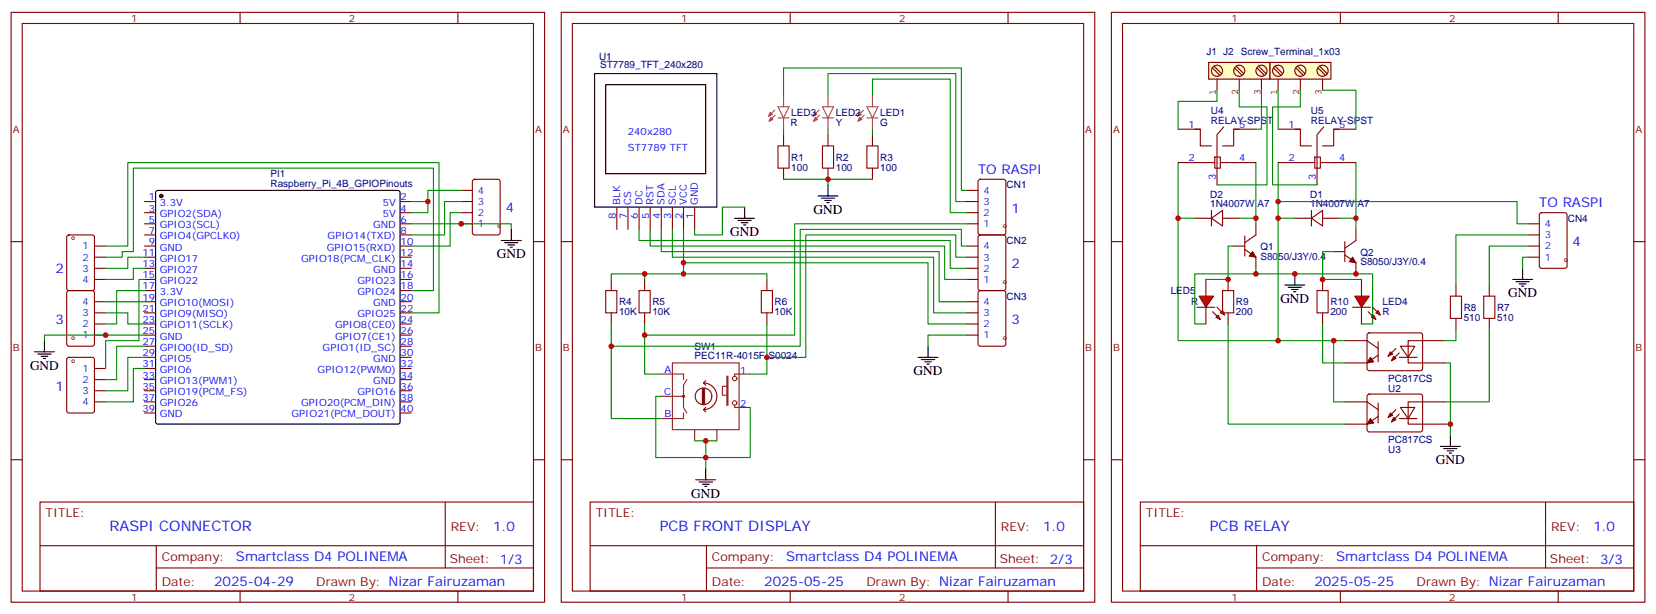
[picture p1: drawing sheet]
<svg xmlns="http://www.w3.org/2000/svg" width="526mm" height="195mm" viewBox="0 0 526 195" stroke-linecap="round" stroke-linejoin="round" font-family="sans-serif">
<g fill="none" stroke="#870000" stroke-width=".35">
<path d="M3.5 3.9h169.4v187h-169.4zM7.1 7.4h162.2v180h-162.2zM76.2 3.9v3.5M145.3 3.9v3.5M3.5 76.6h3.6M169.3 76.6h3.6M3.5 145.7h3.6M12.7 159.1h156.6v28.3h-156.6zM141.3 159.2v20.8M169.3 145.7h3.6M12.7 173h156.5M49.6 173v14.1"/>
<path d="M49.6 180h119.6M76.2 187.4v3.5M145.3 187.4v3.5"/>
</g>
<path d="M49.6 60.6l.5-.2h76.2l.5 .2 .2 .5v72.6l-.2 .5-.5 .2h-76.2l-.5-.2-.2-.5v-72.6z" fill="none" stroke="#000" stroke-width=".35"/>
<circle cx="51.2" cy="62.1" r=".53" fill="#870000" stroke="#000" stroke-width=".35"/>
<g fill="none" stroke="#870000" stroke-width=".35">
<path d="M178.2 3.9h169.3v187h-169.3zM181.7 7.4h162.3v180h-162.3zM250.8 3.9v3.5M320 3.9v3.5M352.8 3.9h169.3v187h-169.3zM356.3 7.4h162.3v180h-162.3zM425.4 3.9v3.5M494.6 3.9v3.5M248.7 42.7v3.5M248.7 53.3v3.5M262.8 42.7v3.5M262.8 53.3v3.5"/>
<path d="M276.9 42.7v3.5M276.9 53.3v3.5M310.7 57l.4-.2h7.5l.6 .5 .1 16.5-.5 .6-7.7 .1-.6-.5-.1-16.5zM45.9 63.9h3.5M45.9 67.4h3.5M45.9 70.9h3.5M45.9 74.5h3.5M45.9 78h3.5M127 63.9h3.5M127 67.4h3.5M127 70.9h3.5M127 74.5h3.5"/>
<path d="M127 78h3.5M178.2 76.6h3.5M195.8 65.7v7M199.3 65.7v7M202.8 65.7v7M206.4 65.7v7M209.9 65.7v7M213.4 65.7v7M217 65.7v7M220.5 65.7v7M306.9 63.9h3.5M306.9 67.4h3.5"/>
<path d="M306.9 70.9h3.5M306.9 78h3.5M306.9 60.4h3.5M310.7 74.7l.4-.2h7.5l.6 .4 .1 16.5-.5 .7h-7.7l-.6-.5-.1-16.4zM344 76.6h3.5M352.8 76.6h3.5M379.2 69.2h5.3M384.5 69.2l3.6-2.5v4.9zM384.5 66.7v4.9M388.1 69.2h5.2M391.6 78h3.5M395.1 74.8v6.4"/>
<path d="M395.1 79.1l3.5 2.4v3.6M398.6 70.9v3.6l-3.5 2.4M411 69.2h5.3M416.3 69.2l3.5-2.5v4.9zM416.3 66.7v4.9M419.8 69.2h5.3M423.3 79.8h3.6M426.9 76.6v6.3M430.4 72.7v3.5l-3.5 2.5M485.1 70.9h3.5M485.1 74.5h3.5M485.1 78h3.5"/>
<path d="M488.8 67.6l.5-.2h7.4l.7 .4v16.5l-.4 .7-7.7 .1-.6-.5-.1-16.5zM518.6 76.6h3.5M45.9 81.5h3.5M45.9 85.1h3.5M45.9 88.6h3.5M45.9 92.1h3.5M45.9 95.6h3.5M45.9 99.2h3.5M127 81.5h3.5M127 85.1h3.5M127 88.6h3.5M127 92.1h3.5"/>
<path d="M127 95.6h3.5M127 99.2h3.5M194 88.6v3.5M194 99.2v3.5M204.6 88.6v3.5M204.6 99.2v3.5M243.4 88.6v3.5M243.4 99.2v3.5M306.9 81.5h3.5M306.9 85.1h3.5M306.9 88.6h3.5M306.9 95.6h3.5"/>
<path d="M306.9 99.2h3.5M310.7 92.3l.4-.2h7.5l.6 .4 .1 16.5-.5 .7h-7.7l-.6-.4-.1-16.5zM389.8 88.6v3.5M389.8 99.2v3.5M419.8 88.6v3.5M419.8 99.2v3.5M426.9 80.8l3.5 2.5v3.5M462.1 90.3v3.6M472.7 90.3v3.6M485.1 81.5h3.5M45.9 116.8h3.5M45.9 113.3h3.5"/>
<path d="M45.9 109.7h3.5M45.9 106.2h3.5M45.9 102.7h3.5M127 116.8h3.5M127 113.3h3.5M127 109.7h3.5M127 106.2h3.5M127 102.7h3.5M306.9 106.2h3.5M306.9 102.7h3.5M426.9 108h7l3.5 2.5M434.2 105.7l.4-.2 16.5 .1 .5 .6-.1 10.9-.7 .4-16.5-.1-.4-.6v-10.6z"/>
<path d="M437.4 108.3v6.4M437.4 112.6l-3.5 2.4h-7M443.1 110.5l-2.5 2.4M444.1 113.3h5.7M444.1 111.9l-2.4 2.4M444.5 109.7h4.6l-2.1 3.6zM458.6 108h-11.6v7h11.6M462.1 100.9v3.6M472.7 100.9v3.6M45.9 130.9h3.5M45.9 127.4h3.5M45.9 123.9h3.5"/>
<path d="M45.9 120.3h3.5M127 130.9h3.5M127 127.4h3.5M127 123.9h3.5M127 120.3h3.5M426.9 127.4h7l3.5 2.5M434.2 125.1l.4-.2 16.5 .1 .5 .6-.1 10.9-.7 .4-16.5-.1-.4-.6v-10.6zM437.4 127.7v6.4M437.4 132l-3.5 2.4h-7M443.1 129.9l-2.5 2.4M444.1 132.7h5.7M444.1 131.3l-2.4 2.4"/>
<path d="M444.5 129.2h4.6l-2.1 3.5zM458.6 127.4h-11.6v7h11.6M178.2 145.7h3.5M187.3 159.1h156.7v28.3h-156.7zM316 159.2v20.8M344 145.7h3.5M352.8 145.7h3.5M361.9 159.1h156.7v28.3h-156.7zM490.6 159.2v20.8M518.6 145.7h3.5M187.4 173h156.4M224.2 173v14.1"/>
<path d="M362 173h156.5M398.9 173v14.1M224.2 180h119.6M250.8 187.4v3.5M320 187.4v3.5M398.9 180h119.6M425.4 187.4v3.5M494.6 187.4v3.5"/>
</g>
<g fill="none" stroke="#a64a4a" stroke-width=".35">
<path d="M245.9 34.9l-2 1.9M246.1 36.5l-2 1.9M246.9 37.4h3.6M246.9 33.8h3.6l-1.8 3.6zM248.7 30.4v3.4M248.7 37.5v3.5M260 34.9l-1.9 1.9M260.2 36.5l-2 1.9M261.1 37.4h3.5M261.1 33.8h3.5l-1.8 3.6zM262.8 30.4v3.4M262.8 37.5v3.5"/>
<path d="M274.1 34.9l-1.9 1.9M274.3 36.5l-2 1.9M275.2 33.8h3.5l-1.8 3.6zM275.2 37.4h3.5M276.9 30.4v3.4M276.9 37.5v3.5"/>
</g>
<g fill="#a64a4a" stroke="#a64a4a" stroke-width=".32">
<path d="M272.7 35.6l.7 .7-1.2 .5z"/>
<path d="M272.9 37.2l.7 .7-1.3 .5z"/>
<path d="M258.6 35.6l.7 .7-1.2 .5z"/>
<path d="M258.8 37.2l.7 .7-1.3 .5z"/>
<path d="M244.5 35.6l.7 .7-1.3 .5z"/>
<path d="M244.7 37.2l.7 .7-1.3 .5z"/>
</g>
<path d="M246.9 46.2h3.6v7.1h-3.6zM261.1 46.2h3.5v7.1h-3.5zM275.2 46.2h3.5v7.1h-3.5zM192.3 92.1h3.5v7.1h-3.5zM202.8 92.1h3.6v7.1h-3.6zM241.7 92.1h3.5v7.1h-3.5zM388.1 92.1h3.5v7.1h-3.5zM418 92.1h3.6v7.1h-3.6zM460.4 93.9h3.5v7h-3.5zM471 93.9h3.5v7h-3.5z" fill="none" stroke="#a10000" stroke-width=".35"/>
<g fill="none" stroke="#008700" stroke-width=".35">
<path d="M248.7 30.4v-8.8h56.5v38.8h1.7M262.8 30.4v-7.1h40.6v40.6h3.5M276.9 30.4v-5.3h24.7v42.3h5.3M248.7 56.8h28.2M248.7 41v1.7M262.8 41v1.7M262.8 56.8v1.8M276.9 41v1.7M202.8 72.7v3.5h98.8v8.9h5.3M206.4 72.7v5.3h93.5v10.6h7M209.9 72.7v7.1h88.2v15.8h8.8M213.4 72.7v8.8h82.9v17.7h10.6"/>
<path d="M217 72.7v14.1M236.4 65.7h-7.1v8.8h-8.8v-1.8M306.9 70.9h-54.7v35.3h-47.6M306.9 78h-1.7v-5.3h-51.2v37h-60M194 88.6v-1.8h49.4v1.8M204.6 86.8v1.8M217 83.3h77.6v19.4h12.3M306.9 81.5h-3.5v-7h-47.6v38.8h-12.4M194 102.7v30h15.9M204.6 102.7v15.9h5.3M243.4 102.7v15.9h-5.3M306.9 106.2h-12.3v3.5"/>
<path d="M209.9 125.6h-1.8v19.4h30v-15.8M220.5 139.7h3.5v5.3M224 139.7h3.5"/>
</g>
<g fill="none" stroke="#000" stroke-width=".35">
<path d="M188.7 23.3h38.8v42.4h-38.8zM192.3 26.8h31.7v28.3h-31.7zM262.8 58.6v3.5M233.2 69.2h6.3M234.2 69.9h4.3M235.3 70.6h2.1M236 71.3h.7M236.4 65.7v3.5M259.6 62.1h6.4M260.7 62.8h4.2M261.8 63.5h2.1M262.5 64.2h.7"/>
<path d="M291.4 113.3h6.3M292.5 114h4.2M293.5 114.7h2.1M294.2 115.4h.7M294.6 109.7v3.6M220.8 152.1h6.4M221.9 152.8h4.2M223 153.5h2.1M223.7 154.2h.7M224 148.6v3.5"/>
</g>
<g fill="none" stroke="#8c2424" stroke-width=".35">
<path d="M209.9 118.6h7.1v1.7M213.4 115h21.2v21.2h-21.2zM230.7 119.3h.4v9.1h-.4zM238.1 118.6h-4.9v.7M209.9 125.6h7.1M217 130.9v1.8h-7.1M218 120.3l-1 1.8v7.1l1 1.7M220.5 136.2v3.5M227.5 136.2v3.5M230.7 122.4h-1.4v2.9h1.4M233.2 128.4v.8h4.9"/>
<circle cx="233.2" cy="120" r=".71"/>
<circle cx="217" cy="125.6" r=".35"/>
<circle cx="233.2" cy="127.7" r=".71"/>
</g>
<path d="M223 123.2v4.9M223.3 121.4a4.2 4.2 0 0 1 4.2 4.2 4.2 4.2 0 0 1-4.2 4.3M223.3 129.9l.7 .7M223.3 123.2v4.9M223.3 121.4l.7 .7M223.7 123.2v4.9M224 129.2l-.7 .7M224 120.7l-.7 .7M226 125.6a2.65 2.65 0 0 0-3.8-2.4 2.65 2.65 0 0 0-.6 4.4 2.65 2.65 0 0 0 4.3-1.3l.1-.6" fill="none" stroke="#850000" stroke-width=".35"/>
<g fill="#870000" stroke="#870000" stroke-width=".35">
<path d="M397.6 79.8l1 1.7-2.1-.3z"/>
<path d="M429.3 81.5l1.1 1.8-2.1-.4z"/>
<path d="M441.3 111.5l.7 .7-1.4 .7z"/>
<path d="M442.4 112.9l.7 .7-1.4 .7z"/>
<path d="M435 113.3l1 1.4-2.1 .3z"/>
<path d="M441.3 130.9l.7 .7-1.4 .7z"/>
<path d="M442.4 132.3l.7 .7-1.4 .7z"/>
<path d="M435 132.7l1 1.4-2.1 .3z"/>
</g>
<path d="M403 19.8h19.5v5.3h-19.5z" fill="#ffffc2" stroke="#850000" stroke-width=".35"/>
<path d="M404.3 21.6l2.3 2.2M404.8 21l2.3 2.3M405.7 25.1v3.5M405.8 24.2a1.76 1.76 0 0 0 1.4-2.7 1.76 1.76 0 0 0-3.1 .1 1.76 1.76 0 0 0 1.6 2.6M411.3 21.6l2.3 2.2M411.9 21l2.3 2.3M412.7 25.1v3.5M412.9 24.2a1.76 1.76 0 0 0 1.3-2.7 1.76 1.76 0 0 0-3 .1 1.76 1.76 0 0 0 1.5 2.6M418.4 21.6l2.3 2.2M418.9 21l2.3 2.3M419.8 25.1v3.5M420 24.2a1.76 1.76 0 0 0 1.3-2.7 1.76 1.76 0 0 0-3.1 .1 1.76 1.76 0 0 0 1.6 2.6" fill="none" stroke="#850000" stroke-width=".35"/>
<path d="M383.6 19.8h19.4v5.3h-19.4z" fill="#ffffc2" stroke="#850000" stroke-width=".35"/>
<path d="M384.9 21.6l2.3 2.2M385.4 21l2.3 2.3M386.3 25.1v3.5M386.4 24.2a1.76 1.76 0 0 0 1.4-2.7 1.76 1.76 0 0 0-3.1 .1 1.76 1.76 0 0 0 1.6 2.6M391.9 21.6l2.3 2.2M392.5 21l2.3 2.3M393.3 25.1v3.5M393.5 24.2a1.76 1.76 0 0 0 1.3-2.7 1.76 1.76 0 0 0-3 .1 1.76 1.76 0 0 0 1.5 2.6M399 21.6l2.3 2.2M399.5 21l2.3 2.3M400.4 25.1v3.5M400.6 24.2a1.76 1.76 0 0 0 1.3-2.7 1.76 1.76 0 0 0-3.1 .1 1.76 1.76 0 0 0 1.6 2.6" fill="none" stroke="#850000" stroke-width=".35"/>
<g fill="none" stroke="#870000" stroke-width=".35">
<path d="M373.9 41h7.1M373.9 51.5h11.7M379.2 41h1.8v5.2h3.5M385.6 49.8h1.7v3.5h-1.7zM387.3 51.5h11.3M388.4 40.3l-2.1 2.4v15.9M391.6 41h7M393.3 41h-1.7v5.2h-3.5M405.7 41h7M405.7 51.5h11.6M411 41h1.7v5.2h3.6M417.3 49.8h1.8v3.5h-1.8z"/>
<path d="M419.1 51.5h11.3M420.2 40.3l-2.2 2.4v15.9M423.3 41h7.1M425.1 41h-1.8v5.2h-3.5"/>
</g>
<g fill="none" stroke="#008700" stroke-width=".35">
<path d="M386.3 28.6v3.5h-12.4v8.9M393.3 28.6v5.3h8.9v24.7h-15.9M400.4 28.6v12.4h-1.8M405.7 28.6v12.4M412.7 28.6v5.3h-8.8v24.7h14.1M419.8 28.6h10.6v12.4M373.9 51.5v17.7h5.3M398.6 51.5v17.7h-5.3M405.7 51.5v17.7h5.3M430.4 51.5v17.7h-5.3M373.9 69.2v38.8h31.8M391.6 78h-1.8v10.6h-7"/>
<path d="M398.6 69.2v1.7M405.7 69.2v38.8h17.6M423.3 79.8h-3.5v8.8h12.4M430.4 69.2v3.5M398.6 85.1v1.7h37.1v15.9h-3.5M389.8 102.7v31.7h37.1M419.8 102.7v12.3h7.1M426.9 108h-3.6v19.4h3.6M458.6 115h1.8v19.4h-1.8M462.1 104.5v3.5h-3.5M472.7 104.5v22.9h-14.1M460.4 134.4v3.6"/>
</g>
<path d="M407.8 90.3h6.4M408.9 91.1h4.2M409.9 91.8h2.1M410.6 92.5h.7M411 86.8v3.5M460.4 138v3.5M457.2 141.5h6.3M458.3 142.2h4.2M459.3 142.9h2.1M460 143.6h.7" fill="none" stroke="#000" stroke-width=".35"/>
<g fill="#f00" stroke="#870000" stroke-width=".35">
<path d="M430 93.9h4.6l-2.4 3.5z"/>
<path d="M429.3 97.4h5.7z"/>
</g>
<g fill="#870000" stroke="#870000" stroke-width=".35">
<path d="M435.7 97.4l1.4 1.4z"/>
<path d="M434.3 98.8l1.4 1.4z"/>
</g>
<g fill="#f00" stroke="#870000" stroke-width=".35">
<path d="M436.7 99.2l.7-.7 .7 1.4z"/>
<path d="M435.3 100.6l.7-.7 .7 1.4z"/>
</g>
<path d="M432.2 88.6v5.3M432.2 97.4v5.3" fill="none" stroke="#870000" stroke-width=".35"/>
<g fill="#f00" stroke="#870000" stroke-width=".35">
<path d="M380.6 93.9h4.6l-2.4 3.5z"/>
<path d="M379.9 97.4h5.7z"/>
</g>
<g fill="#870000" stroke="#870000" stroke-width=".35">
<path d="M386.3 97.4l1.4 1.4z"/>
<path d="M384.9 98.8l1.4 1.4z"/>
</g>
<g fill="#f00" stroke="#870000" stroke-width=".35">
<path d="M387.3 99.2l.8-.7 .7 1.4z"/>
<path d="M385.9 100.6l.7-.7 .7 1.4z"/>
</g>
<g fill="none" stroke="#870000" stroke-width=".35">
<path d="M150.2 57l.4-.2h7.4l.7 .5v16.5l-.4 .6-7.7 .1-.6-.5-.1-16.5zM21.4 74.7l.5-.2h7.4l.6 .4 .1 16.5-.5 .7h-7.6l-.7-.5v-16.4zM30 78h3.5M146.4 70.9h3.5M146.4 67.4h3.5M146.4 63.9h3.5M146.4 60.4h3.5M21.4 92.3l.5-.2h7.4l.6 .4 .1 16.5-.5 .7h-7.6l-.7-.4v-16.5zM30 81.5h3.5M30 85.1h3.5M30 88.6h3.5M30 99.2h3.5"/>
<path d="M30 95.6h3.5M382.8 88.6v5.3M382.8 97.4v5.3M21.4 113.5l.5-.2h7.4l.6 .4 .1 16.5-.5 .7h-7.6l-.7-.4v-16.5zM30 116.8h3.5M30 106.2h3.5M30 102.7h3.5M30 120.3h3.5M30 123.9h3.5M30 127.4h3.5"/>
</g>
<g fill="none" stroke="#008700" stroke-width=".35">
<path d="M33.5 78h7.1v-26.5h98.7v47.7h-8.8M130.5 70.9h31.8v1.8M135.8 63.9v3.5h-5.3M146.4 60.4h-10.6v3.5h-5.3M146.4 63.9h-5.3v10.6h-10.6M146.4 67.4h-3.5v10.6h-12.4M405.7 63.9h75.8v7h3.6M485.1 78h-12.4v12.3M485.1 74.5h-23v15.8M33.5 99.2h7.1v3.5h5.3M33.5 81.5h5.3v-1.7h3.5v-26.5h95.3v38.8h-7.1M33.5 95.6h12.4"/>
<path d="M45.9 92.1h-8.9v10.6h-3.5M45.9 85.1h-3.6v3.5h-8.8M45.9 81.5h-5.3v3.6h-7.1M45.9 88.6h-1.8v19.4h-10.6v8.8M398.6 86.8h-19.4v15.9h3.6M485.1 81.5h-1.8v3.6M45.9 106.2h-31.8v1.8M45.9 109.7h-8.9v10.6h-3.5M45.9 113.3h-5.3v10.6h-7.1M45.9 116.8h-3.6v10.6h-8.8M224 145v3.6"/>
</g>
<g fill="none" stroke="#000" stroke-width=".35">
<path d="M159.1 76.2h6.4M160.2 76.9h4.2M161.2 77.6h2.1M161.9 78.4h.7M162.3 72.7v3.5M480.1 88.6h6.4M481.2 89.3h4.2M482.2 90h2.2M483 90.7h.7M483.3 85.1v3.5M10.9 111.5h6.4M12 112.2h4.2"/>
<path d="M13.1 112.9h2.1M13.8 113.6h.7M14.1 108v3.5"/>
</g>
<g fill="#c00">
<circle cx="262.8" cy="56.8" r=".88"/>
<circle cx="204.6" cy="86.8" r=".88"/>
<circle cx="224" cy="139.7" r=".88"/>
<circle cx="217" cy="86.8" r=".88"/>
<circle cx="204.6" cy="106.2" r=".88"/>
<circle cx="194" cy="109.7" r=".88"/>
<circle cx="243.4" cy="113.3" r=".88"/>
<circle cx="217" cy="83.3" r=".88"/>
<circle cx="398.6" cy="69.2" r=".88"/>
<circle cx="430.4" cy="69.2" r=".88"/>
<circle cx="405.7" cy="69.2" r=".88"/>
<circle cx="423.3" cy="108" r=".88"/>
<circle cx="373.9" cy="69.2" r=".88"/>
<circle cx="405.7" cy="108" r=".88"/>
<circle cx="411" cy="86.8" r=".88"/>
<circle cx="460.4" cy="134.4" r=".88"/>
<circle cx="389.8" cy="88.6" r=".88"/>
<circle cx="419.8" cy="88.6" r=".88"/>
<circle cx="430.4" cy="86.8" r=".88"/>
<circle cx="398.6" cy="86.8" r=".88"/>
<circle cx="405.7" cy="63.9" r=".88"/>
<circle cx="33.5" cy="106.2" r=".88"/>
<circle cx="135.8" cy="63.9" r=".88"/>
<circle cx="146.4" cy="70.9" r=".88"/>
<circle cx="224" cy="145" r=".88"/>
</g>
<g font-size="4.6" fill="#00f">
<text x="34.8" y="168.2">RASPI CONNECTOR</text>
<text x="209.4" y="168.2">PCB FRONT DISPLAY</text>
<text x="384" y="168.2">PCB RELAY</text>
</g>
<g font-size="4.2" fill="#00f">
<text x="310.4" y="55.1">TO RASPI</text>
<text x="488.6" y="65.7">TO RASPI</text>
<text x="160.5" y="67.1">4</text>
<text x="321" y="67.4">1</text>
<text x="499.2" y="78">4</text>
<text x="17.6" y="86.5">2</text>
<text x="321" y="85.1">2</text>
<text x="17.6" y="102.7">3</text>
<text x="321" y="102.7">3</text>
<text x="17.6" y="123.9">1</text>
<text x="156.5" y="168.4">1.0</text>
<text x="331.1" y="168.4">1.0</text>
<text x="505.7" y="168.4">1.0</text>
<text x="74.9" y="178">Smartclass D4 POLINEMA</text>
<text x="249.5" y="178">Smartclass D4 POLINEMA</text>
<text x="424.1" y="178">Smartclass D4 POLINEMA</text>
<text x="68" y="185.8">2025-04-29</text>
<text x="242.6" y="185.8">2025-05-25</text>
<text x="417.2" y="185.8">2025-05-25</text>
</g>
<g font-size="4.2">
<text x="258.2" y="67.8">GND</text>
<text x="231.8" y="74.8">GND</text>
<text x="157.7" y="81.9">GND</text>
<text x="406.4" y="96">GND</text>
<text x="478.7" y="94.2">GND</text>
<text x="9.5" y="117.2">GND</text>
<text x="290" y="118.9">GND</text>
<text x="455.8" y="147.1">GND</text>
<text x="219.4" y="157.7">GND</text>
</g>
<g font-size="3.9" fill="#800">
<text x="14.5" y="163.7">TITLE:</text>
<text x="189.1" y="163.7">TITLE:</text>
<text x="363.7" y="163.7">TITLE:</text>
<text x="143.1" y="168.4">REV:</text>
<text x="317.7" y="168.4">REV:</text>
<text x="492.3" y="168.4">REV:</text>
<text x="51.4" y="177.9">Company:</text>
<text x="142.7" y="178.5">Sheet: 1/3</text>
<text x="226" y="177.9">Company:</text>
<text x="317.4" y="178.5">Sheet: 2/3</text>
<text x="400.6" y="177.9">Company:</text>
<text x="492" y="178.5">Sheet: 3/3</text>
<text x="51.4" y="185.6">Date:</text>
<text x="100.4" y="185.7">Drawn By: Nizar Fairuzaman</text>
<text x="226" y="185.6">Date:</text>
<text x="275" y="185.7">Drawn By: Nizar Fairuzaman</text>
<text x="400.6" y="185.6">Date:</text>
<text x="449.7" y="185.7">Drawn By: Nizar Fairuzaman</text>
</g>
<g font-size="3.2" fill="#800">
<text x="41.6" y="6.9">1</text>
<text x="110.8" y="6.9">2</text>
<text x="216.3" y="6.9">1</text>
<text x="285.4" y="6.9">2</text>
<text x="390.9" y="6.9">1</text>
<text x="460" y="6.9">2</text>
<text x="4.1" y="42">A</text>
<text x="169.9" y="42">A</text>
<text x="178.7" y="42">A</text>
<text x="344.5" y="42">A</text>
<text x="353.3" y="42">A</text>
<text x="519.1" y="42">A</text>
<text x="4.1" y="111.2">B</text>
<text x="169.9" y="111.2">B</text>
<text x="178.7" y="111.2">B</text>
<text x="344.5" y="111.2">B</text>
<text x="353.3" y="111.2">B</text>
<text x="519.1" y="111.2">B</text>
<text x="41.6" y="190.4">1</text>
<text x="110.8" y="190.4">2</text>
<text x="216.3" y="190.4">1</text>
<text x="285.4" y="190.4">2</text>
<text x="390.9" y="190.4">1</text>
<text x="460" y="190.4">2</text>
</g>
<g font-size="3.2" fill="#000080">
<text x="382.9" y="17.5">J1 J2</text>
<text x="393.8" y="17.5">Screw_Terminal_1x03</text>
<text x="190.2" y="19.2">U1</text>
<text x="190.5" y="21.6">ST7789_TFT_240x280</text>
<text x="250.9" y="40">R</text>
<text x="251.2" y="36.8">LED3</text>
<text x="265.3" y="40">Y</text>
<text x="265.3" y="36.8">LED2</text>
<text x="279.4" y="40">G</text>
<text x="279.4" y="36.8">LED1</text>
<text x="384.3" y="36.1">U4</text>
<text x="384.4" y="39.2">RELAY-SPST</text>
<text x="416.1" y="36.1">U5</text>
<text x="416.1" y="39.2">RELAY-SPST</text>
<text x="251.2" y="50.9">R1</text>
<text x="265.3" y="50.9">R2</text>
<text x="279.4" y="50.9">R3</text>
<text x="85.8" y="59.2">Raspberry_Pi_4B_GPIOPinouts</text>
<text x="85.8" y="56">PI1</text>
<text x="251.2" y="54.1">100</text>
<text x="265.3" y="54.1">100</text>
<text x="279.4" y="54.1">100</text>
<text x="319.5" y="59.7">CN1</text>
<text x="384.1" y="65.7">1N4007W A7</text>
<text x="384.1" y="62.6">D2</text>
<text x="415.9" y="65.7">1N4007W A7</text>
<text x="415.9" y="62.6">D1</text>
<text x="497.7" y="70.4">CN4</text>
<text x="319.5" y="77.4">CN2</text>
<text x="400" y="82.3">S8050/J3Y/0.4</text>
<text x="400" y="79.3">Q1</text>
<text x="431.8" y="81">Q2</text>
<text x="431.8" y="84.1">S8050/J3Y/0.4</text>
<text x="319.5" y="95">CN3</text>
<text x="371.6" y="93.3">LED5</text>
<text x="196.5" y="99.9">10K</text>
<text x="196.5" y="96.8">R4</text>
<text x="207.1" y="99.9">10K</text>
<text x="207.1" y="96.8">R5</text>
<text x="245.9" y="99.9">10K</text>
<text x="245.9" y="96.8">R6</text>
<text x="378" y="96.8">R</text>
<text x="392.3" y="99.9">200</text>
<text x="392.3" y="96.8">R9</text>
<text x="422.3" y="99.9">200</text>
<text x="422.3" y="96.8">R10</text>
<text x="438.9" y="99.9">R</text>
<text x="438.9" y="96.8">LED4</text>
<text x="464.6" y="101.7">510</text>
<text x="464.6" y="98.5">R8</text>
<text x="475.2" y="101.7">510</text>
<text x="475.2" y="98.5">R7</text>
<text x="220.4" y="113.9">PEC11R-4015F-S0024</text>
<text x="220.4" y="110.9">SW1</text>
<text x="440.6" y="121">PC817CS</text>
<text x="440.6" y="124.2">U2</text>
<text x="440.6" y="140.4">PC817CS</text>
<text x="440.6" y="143.5">U3</text>
</g>
<g font-size="3.2" fill="#840000">
<text x="385.9" y="30.2" transform="rotate(-90 385.9 30.2)">1</text>
<text x="393" y="30.2" transform="rotate(-90 393 30.2)">2</text>
<text x="400" y="30.2" transform="rotate(-90 400 30.2)">3</text>
<text x="405.3" y="30.2" transform="rotate(-90 405.3 30.2)">1</text>
<text x="412.4" y="30.2" transform="rotate(-90 412.4 30.2)">2</text>
<text x="419.5" y="30.2" transform="rotate(-90 419.5 30.2)">3</text>
</g>
<g font-size="3.2" fill="#00f">
<text x="377.2" y="40.6">1</text>
<text x="393.3" y="40.6">5</text>
<text x="409" y="40.6">1</text>
<text x="425.1" y="40.6">5</text>
<text x="199.3" y="42.7">240x280</text>
<text x="199.3" y="48">ST7789 TFT</text>
<text x="377.2" y="51.2">2</text>
<text x="393.3" y="51.2">4</text>
<text x="409" y="51.2">2</text>
<text x="425.1" y="51.2">4</text>
<text x="385.9" y="57.1" transform="rotate(-90 385.9 57.1)">3</text>
<text x="417.7" y="57.1" transform="rotate(-90 417.7 57.1)">3</text>
<text x="47.2" y="63.5">1</text>
<text x="50.7" y="65.3">3.3V</text>
<text x="121.5" y="65.3">5V</text>
<text x="127.2" y="63.5">2</text>
<text x="196.8" y="64.9" transform="rotate(-90 196.8 64.9)">BLK</text>
<text x="200.4" y="64.9" transform="rotate(-90 200.4 64.9)">CS</text>
<text x="203.9" y="64.9" transform="rotate(-90 203.9 64.9)">DC</text>
<text x="207.4" y="64.9" transform="rotate(-90 207.4 64.9)">RST</text>
<text x="211" y="64.9" transform="rotate(-90 211 64.9)">SDA</text>
<text x="214.5" y="64.9" transform="rotate(-90 214.5 64.9)">SCL</text>
<text x="218" y="64.9" transform="rotate(-90 218 64.9)">VCC</text>
<text x="221.5" y="64.9" transform="rotate(-90 221.5 64.9)">GND</text>
<text x="47.2" y="67.1">3</text>
<text x="47.2" y="70.6">5</text>
<text x="50.7" y="68.8">GPIO2(SDA)</text>
<text x="121.5" y="68.8">5V</text>
<text x="127.2" y="70.6">6</text>
<text x="127.2" y="67.1">4</text>
<text x="195.4" y="69.4" transform="rotate(-90 195.4 69.4)">8</text>
<text x="199" y="69.4" transform="rotate(-90 199 69.4)">7</text>
<text x="202.5" y="69.4" transform="rotate(-90 202.5 69.4)">6</text>
<text x="206" y="69.4" transform="rotate(-90 206 69.4)">5</text>
<text x="209.5" y="69.4" transform="rotate(-90 209.5 69.4)">4</text>
<text x="213.1" y="69.4" transform="rotate(-90 213.1 69.4)">3</text>
<text x="216.6" y="69.4" transform="rotate(-90 216.6 69.4)">2</text>
<text x="220.1" y="69.4" transform="rotate(-90 220.1 69.4)">1</text>
<text x="47.2" y="74.1">7</text>
<text x="47.2" y="77.6">9</text>
<text x="50.7" y="72.4">GPIO3(SCL)</text>
<text x="50.7" y="75.9">GPIO4(GPCLK0)</text>
<text x="104" y="75.9">GPIO14(TXD)</text>
<text x="118.4" y="72.4">GND</text>
<text x="127.2" y="77.6">10</text>
<text x="127.2" y="74.1">8</text>
<text x="45.2" y="81.2">11</text>
<text x="50.7" y="79.4">GND</text>
<text x="50.7" y="82.9">GPIO17</text>
<text x="95.6" y="82.9">GPIO18(PCM_CLK)</text>
<text x="103.7" y="79.4">GPIO15(RXD)</text>
<text x="127.2" y="81.2">12</text>
<text x="45.2" y="84.7">13</text>
<text x="45.2" y="88.2">15</text>
<text x="50.7" y="86.5">GPIO27</text>
<text x="50.7" y="90">GPIO22</text>
<text x="113.5" y="90">GPIO23</text>
<text x="118.4" y="86.5">GND</text>
<text x="127.2" y="88.2">16</text>
<text x="127.2" y="84.7">14</text>
<text x="45.2" y="91.8">17</text>
<text x="45.2" y="95.3">19</text>
<text x="50.7" y="93.5">3.3V</text>
<text x="113.5" y="93.5">GPIO24</text>
<text x="127.2" y="95.3">20</text>
<text x="127.2" y="91.8">18</text>
<text x="45.2" y="98.8">21</text>
<text x="50.7" y="97">GPIO10(MOSI)</text>
<text x="50.7" y="100.6">GPIO9(MISO)</text>
<text x="113.5" y="100.6">GPIO25</text>
<text x="118.4" y="97">GND</text>
<text x="127.2" y="98.8">22</text>
<text x="45.2" y="102.3">23</text>
<text x="45.2" y="105.9">25</text>
<text x="50.7" y="104.1">GPIO11(SCLK)</text>
<text x="50.7" y="107.6">GND</text>
<text x="106.3" y="107.6">GPIO7(CE1)</text>
<text x="106.3" y="104.1">GPIO8(CE0)</text>
<text x="127.2" y="105.9">26</text>
<text x="127.2" y="102.3">24</text>
<text x="45.2" y="109.4">27</text>
<text x="45.2" y="112.9">29</text>
<text x="50.7" y="111.2">GPIO0(ID_SD)</text>
<text x="102.4" y="111.2">GPIO1(ID_SC)</text>
<text x="127.2" y="112.9">30</text>
<text x="127.2" y="109.4">28</text>
<text x="45.2" y="116.5">31</text>
<text x="45.2" y="120">33</text>
<text x="50.7" y="114.7">GPIO5</text>
<text x="50.7" y="118.2">GPIO6</text>
<text x="100.8" y="118.2">GPIO12(PWM0)</text>
<text x="118.4" y="114.7">GND</text>
<text x="127.2" y="120">34</text>
<text x="127.2" y="116.5">32</text>
<text x="210.9" y="118.2">A</text>
<text x="234.9" y="118.6">1</text>
<text x="45.2" y="123.5">35</text>
<text x="50.7" y="121.7">GPIO13(PWM1)</text>
<text x="50.7" y="125.3">GPIO19(PCM_FS)</text>
<text x="113.5" y="125.3">GPIO16</text>
<text x="118.4" y="121.7">GND</text>
<text x="127.2" y="123.5">36</text>
<text x="210.9" y="125.3">C</text>
<text x="45.2" y="127">37</text>
<text x="45.2" y="130.6">39</text>
<text x="50.7" y="128.8">GPIO26</text>
<text x="95.6" y="128.8">GPIO20(PCM_DIN)</text>
<text x="127.2" y="130.6">40</text>
<text x="127.2" y="127">38</text>
<text x="234.9" y="129.2">2</text>
<text x="50.7" y="132.3">GND</text>
<text x="92.5" y="132.3">GPIO21(PCM_DOUT)</text>
<text x="210.9" y="132.3">B</text>
</g>
<g font-size="3.2" fill="#03c">
<text x="151.7" y="64.9">3</text>
<text x="151.7" y="61.4">4</text>
<text x="312.2" y="64.9">3</text>
<text x="312.2" y="61.4">4</text>
<text x="151.7" y="68.5">2</text>
<text x="312.2" y="68.5">2</text>
<text x="151.7" y="72">1</text>
<text x="312.2" y="72">1</text>
<text x="490.4" y="75.5">3</text>
<text x="490.4" y="72">4</text>
<text x="26.2" y="79.1">1</text>
<text x="26.2" y="82.6">2</text>
<text x="312.2" y="82.6">3</text>
<text x="312.2" y="79.1">4</text>
<text x="490.4" y="82.6">1</text>
<text x="490.4" y="79.1">2</text>
<text x="26.2" y="86.1">3</text>
<text x="26.2" y="89.6">4</text>
<text x="312.2" y="89.6">1</text>
<text x="312.2" y="86.1">2</text>
<text x="26.2" y="100.2">3</text>
<text x="26.2" y="96.7">4</text>
<text x="312.2" y="100.2">3</text>
<text x="312.2" y="96.7">4</text>
<text x="26.2" y="107.3">1</text>
<text x="26.2" y="103.8">2</text>
<text x="312.2" y="107.3">1</text>
<text x="312.2" y="103.8">2</text>
<text x="26.2" y="117.9">1</text>
<text x="26.2" y="121.4">2</text>
<text x="26.2" y="124.9">3</text>
<text x="26.2" y="128.4">4</text>
</g>
</svg>
